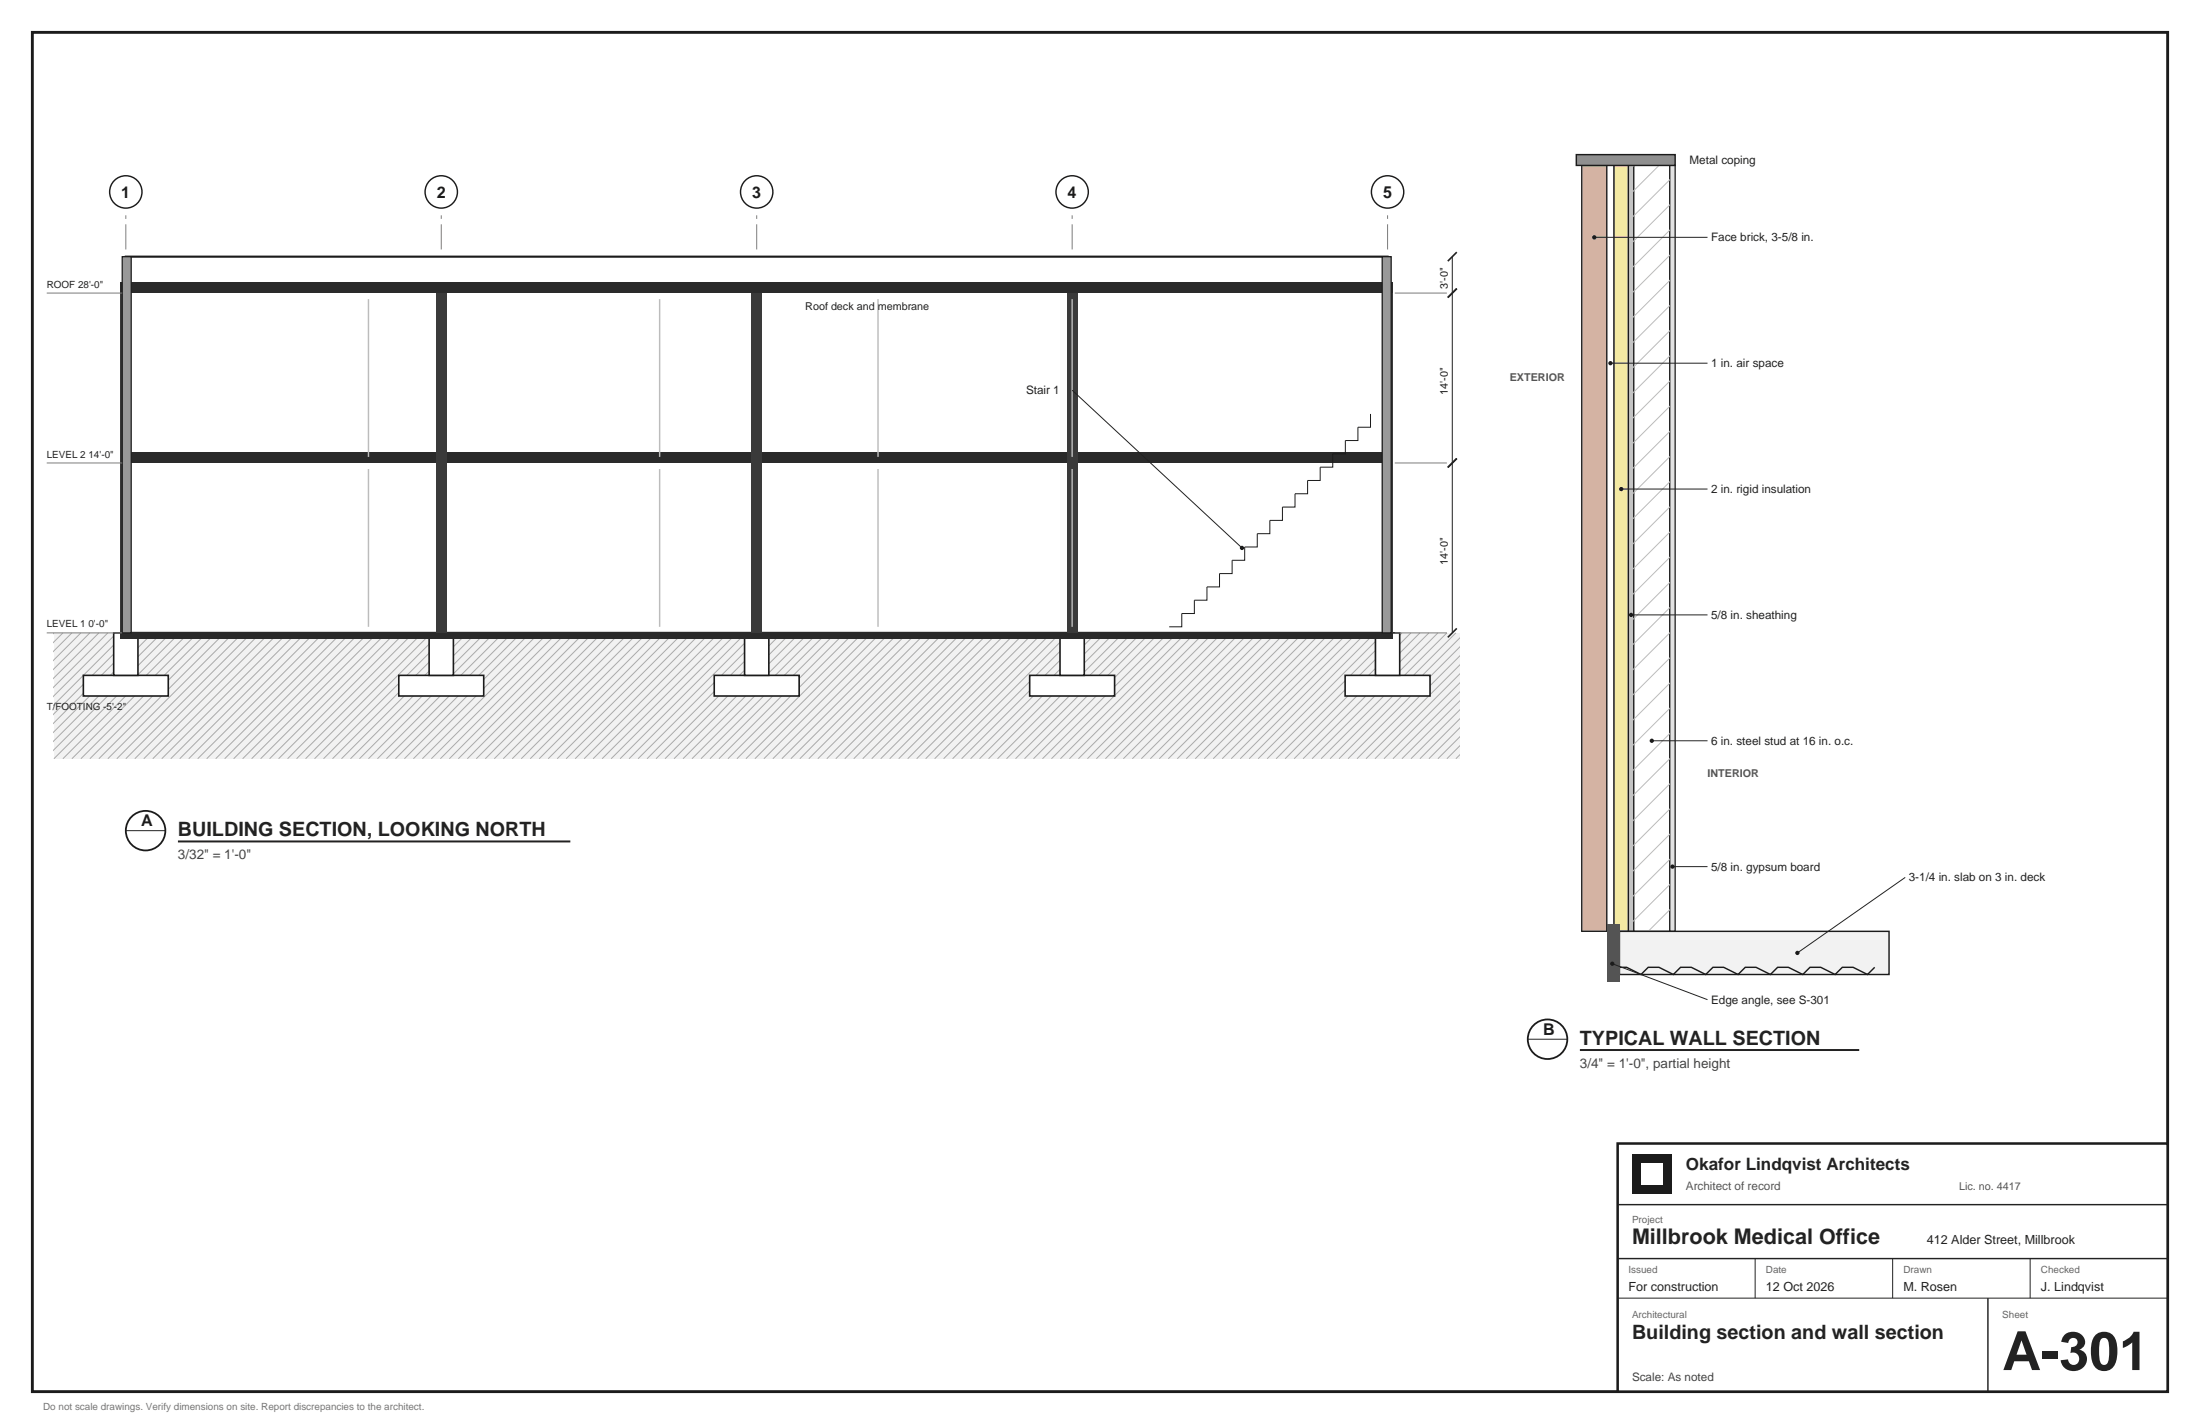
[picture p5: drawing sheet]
<svg xmlns="http://www.w3.org/2000/svg" width="432mm" height="279mm" viewBox="0 0 432 279" stroke-linecap="round" stroke-linejoin="round" font-family="sans-serif">
<path d="M6.3 6.4h419.1v266.6h-419.1z" fill="none" stroke="#1b1b1b" stroke-width=".56"/>
<path d="M10.6 124.2h275.9v24.7h-275.9z" fill="#f2f2f2"/>
<g fill="none" stroke="#aaa" stroke-width=".2">
<path d="M10.6 124.2h-.1M12.3 124.2l-1.8 1.8M14.1 124.2l-3.6 3.6M15.9 124.2l-5.4 5.3M17.6 124.2l-7.1 7.1M19.4 124.2l-8.9 8.8M21.2 124.2l-10.7 10.6M22.9 124.2l-12.4 12.4M24.7 124.2l-14.2 14.1M26.5 124.2l-16 15.9M28.2 124.2l-17.7 17.7M30 124.2l-19.5 19.4"/>
<path d="M31.8 124.2l-21.3 21.2M33.5 124.2l-23 23M35.3 124.2l-24.7 24.7M37 124.2l-24.7 24.7M38.8 124.2l-24.7 24.7M40.6 124.2l-24.7 24.7M42.3 124.2l-24.7 24.7M44.1 124.2l-24.7 24.7M45.9 124.2l-24.7 24.7M47.6 124.2l-24.7 24.7M49.4 124.2l-24.7 24.7M51.2 124.2l-24.7 24.7"/>
<path d="M52.9 124.2l-24.7 24.7M54.7 124.2l-24.7 24.7M56.4 124.2l-24.7 24.7M58.2 124.2l-24.7 24.7M60 124.2l-24.7 24.7M61.7 124.2l-24.7 24.7M63.5 124.2l-24.7 24.7M65.3 124.2l-24.7 24.7M67 124.2l-24.7 24.7M68.8 124.2l-24.7 24.7M70.6 124.2l-24.7 24.7M72.3 124.2l-24.7 24.7"/>
<path d="M74.1 124.2l-24.7 24.7M75.8 124.2l-24.6 24.7M77.6 124.2l-24.7 24.7M79.4 124.2l-24.7 24.7M81.1 124.2l-24.7 24.7M82.9 124.2l-24.7 24.7M84.7 124.2l-24.7 24.7M86.4 124.2l-24.7 24.7M88.2 124.2l-24.7 24.7M90 124.2l-24.7 24.7M91.7 124.2l-24.7 24.7M93.5 124.2l-24.7 24.7"/>
<path d="M95.2 124.2l-24.6 24.7M97 124.2l-24.7 24.7M98.8 124.2l-24.7 24.7M100.5 124.2l-24.7 24.7M102.3 124.2l-24.7 24.7M104.1 124.2l-24.7 24.7M105.8 124.2l-24.7 24.7M107.6 124.2l-24.7 24.7M109.4 124.2l-24.7 24.7M111.1 124.2l-24.7 24.7M112.9 124.2l-24.7 24.7M114.7 124.2l-24.7 24.7"/>
<path d="M116.4 124.2l-24.7 24.7M118.2 124.2l-24.7 24.7M119.9 124.2l-24.7 24.7M121.7 124.2l-24.7 24.7M123.5 124.2l-24.7 24.7M125.2 124.2l-24.7 24.7M127 124.2l-24.7 24.7M128.8 124.2l-24.7 24.7M130.5 124.2l-24.7 24.7M132.3 124.2l-24.7 24.7M134.1 124.2l-24.7 24.7M135.8 124.2l-24.7 24.7"/>
<path d="M137.6 124.2l-24.7 24.7M139.3 124.2l-24.6 24.7M141.1 124.2l-24.7 24.7M142.9 124.2l-24.7 24.7M144.6 124.2l-24.7 24.7M146.4 124.2l-24.7 24.7M148.2 124.2l-24.7 24.7M149.9 124.2l-24.7 24.7M151.7 124.2l-24.7 24.7M153.5 124.2l-24.7 24.7M155.2 124.2l-24.7 24.7M157 124.2l-24.7 24.7"/>
<path d="M158.7 124.2l-24.6 24.7M160.5 124.2l-24.7 24.7M162.3 124.2l-24.7 24.7M164 124.2l-24.7 24.7M165.8 124.2l-24.7 24.7M167.6 124.2l-24.7 24.7M169.3 124.2l-24.7 24.7M171.1 124.2l-24.7 24.7M172.9 124.2l-24.7 24.7M174.6 124.2l-24.7 24.7M176.4 124.2l-24.7 24.7M178.2 124.2l-24.7 24.7"/>
<path d="M179.9 124.2l-24.7 24.7M181.7 124.2l-24.7 24.7M183.4 124.2l-24.7 24.7M185.2 124.2l-24.7 24.7M187 124.2l-24.7 24.7M188.7 124.2l-24.7 24.7M190.5 124.2l-24.7 24.7M192.3 124.2l-24.7 24.7M194 124.2l-24.7 24.7M195.8 124.2l-24.7 24.7M197.6 124.2l-24.7 24.7M199.3 124.2l-24.7 24.7"/>
<path d="M201.1 124.2l-24.7 24.7M202.8 124.2l-24.6 24.7M204.6 124.2l-24.7 24.7M206.4 124.2l-24.7 24.7M208.1 124.2l-24.7 24.7M209.9 124.2l-24.7 24.7M211.7 124.2l-24.7 24.7M213.4 124.2l-24.7 24.7M215.2 124.2l-24.7 24.7M217 124.2l-24.7 24.7M218.7 124.2l-24.7 24.7M220.5 124.2l-24.7 24.7"/>
<path d="M222.2 124.2l-24.6 24.7M224 124.2l-24.7 24.7M225.8 124.2l-24.7 24.7M227.5 124.2l-24.7 24.7M229.3 124.2l-24.7 24.7M231.1 124.2l-24.7 24.7M232.8 124.2l-24.7 24.7M234.6 124.2l-24.7 24.7M236.4 124.2l-24.7 24.7M238.1 124.2l-24.7 24.7M239.9 124.2l-24.7 24.7M241.7 124.2l-24.7 24.7"/>
<path d="M243.4 124.2l-24.7 24.7M245.2 124.2l-24.7 24.7M246.9 124.2l-24.7 24.7M248.7 124.2l-24.7 24.7M250.5 124.2l-24.7 24.7M252.2 124.2l-24.7 24.7M254 124.2l-24.7 24.7M255.8 124.2l-24.7 24.7M257.5 124.2l-24.7 24.7M259.3 124.2l-24.7 24.7M261.1 124.2l-24.7 24.7M262.8 124.2l-24.7 24.7"/>
<path d="M264.6 124.2l-24.7 24.7M266.3 124.2l-24.6 24.7M268.1 124.2l-24.7 24.7M269.9 124.2l-24.7 24.7M271.6 124.2l-24.7 24.7M273.4 124.2l-24.7 24.7M275.2 124.2l-24.7 24.7M276.9 124.2l-24.7 24.7M278.7 124.2l-24.7 24.7M280.5 124.2l-24.7 24.7M282.2 124.2l-24.7 24.7M284 124.2l-24.7 24.7"/>
<path d="M285.8 124.2l-24.7 24.7M286.5 125.2l-23.7 23.7M286.5 127l-21.9 21.9M286.5 128.7l-20.2 20.2M286.5 130.5l-18.4 18.4M286.5 132.2l-16.6 16.7M286.5 134l-14.9 14.9M286.5 135.8l-13.1 13.1M286.5 137.5l-11.3 11.4M286.5 139.3l-9.6 9.6M286.5 141.1l-7.8 7.8M286.5 142.8l-6 6.1"/>
<path d="M286.5 144.6l-4.3 4.3M286.5 146.4l-2.5 2.5M286.5 148.1l-.7 .8"/>
</g>
<g fill="#fff" stroke="#1b1b1b" stroke-width=".32">
<path d="M16.4 132.5h16.6v4.1h-16.6z"/>
<path d="M22.3 124.2h4.8v8.3h-4.8z"/>
<path d="M78.3 132.5h16.6v4.1h-16.6z"/>
<path d="M84.2 124.2h4.8v8.3h-4.8z"/>
<path d="M140.2 132.5h16.7v4.1h-16.7z"/>
<path d="M146.1 124.2h4.8v8.3h-4.8z"/>
<path d="M202.1 132.5h16.7v4.1h-16.7z"/>
<path d="M208.1 124.2h4.7v8.3h-4.7z"/>
<path d="M264 132.5h16.7v4.1h-16.7z"/>
<path d="M270 124.2h4.7v8.3h-4.7z"/>
</g>
<path d="M24.7 50.4h247.6v73.8h-247.6z" fill="#fff" stroke="#1b1b1b" stroke-width=".42"/>
<g fill="#2a2a2a">
<path d="M23.6 124.2h249.8v1.2h-249.8z"/>
<path d="M23.6 88.7h249.8v2.1h-249.8z"/>
<path d="M23.6 55.4h249.8v2.1h-249.8z"/>
</g>
<g fill="#3a3a3a">
<path d="M23.6 57.5h2.2v66.7h-2.2z"/>
<path d="M85.5 57.5h2.2v66.7h-2.2z"/>
<path d="M147.5 57.5h2.1v66.7h-2.1z"/>
<path d="M209.4 57.5h2.1v66.7h-2.1z"/>
<path d="M271.3 57.5h2.1v66.7h-2.1z"/>
</g>
<g fill="#999" stroke="#1b1b1b" stroke-width=".25">
<path d="M24 50.4h1.8v73.8h-1.8z"/>
<path d="M271.3 50.4h1.7v73.8h-1.7z"/>
</g>
<path d="M72.3 58.7v30.9M129.5 58.7v30.9M172.3 58.7v30.9M210.4 58.7v30.9M72.3 92v31M129.5 92v31M172.3 92v31M210.4 92v31" fill="none" stroke="#bcbcbc" stroke-width=".28"/>
<path d="M269 81.2v2.6h-2.5v2.6h-2.4v2.6l-2.5 .1v2.6h-2.5v2.6h-2.5v2.6h-2.4v2.6h-2.5v2.6h-2.5v2.6h-2.4v2.6h-2.5v2.6h-2.5v2.6h-2.4v2.7h-2.5v2.6h-2.5v2.6h-2.4v2.6h-2.5" fill="none" stroke="#1b1b1b" stroke-width=".2"/>
<path d="M285 50.4v73.8" fill="none" stroke="#222" stroke-width=".2"/>
<path d="M285.9 56.6l-1.7 1.8M285.9 49.5l-1.7 1.7M285.9 90l-1.7 1.7M285.9 123.3l-1.7 1.8" fill="none" stroke="#222" stroke-width=".32"/>
<path d="M9.2 57.5h14.8M273.8 57.5h10.2M9.2 90.8h14.8M273.8 90.8h10.2M9.2 124.2h14.8M273.8 124.2h10.2" fill="none" stroke="#7d7d7d" stroke-width=".2"/>
<path d="M24.7 48.9v-7.7" fill="none" stroke="#7d7d7d" stroke-width=".2" stroke-dasharray="4.9 1.1 .7 1.1" stroke-linecap="butt"/>
<circle cx="24.7" cy="37.7" r="3.2" fill="#fff" stroke="#1b1b1b" stroke-width=".28"/>
<path d="M86.6 48.9v-7.7" fill="none" stroke="#7d7d7d" stroke-width=".2" stroke-dasharray="4.9 1.1 .7 1.1" stroke-linecap="butt"/>
<circle cx="86.6" cy="37.7" r="3.2" fill="#fff" stroke="#1b1b1b" stroke-width=".28"/>
<path d="M148.5 48.9v-7.7" fill="none" stroke="#7d7d7d" stroke-width=".2" stroke-dasharray="4.9 1.1 .7 1.1" stroke-linecap="butt"/>
<circle cx="148.5" cy="37.7" r="3.2" fill="#fff" stroke="#1b1b1b" stroke-width=".28"/>
<path d="M210.4 48.9v-7.7" fill="none" stroke="#7d7d7d" stroke-width=".2" stroke-dasharray="4.9 1.1 .7 1.1" stroke-linecap="butt"/>
<circle cx="210.4" cy="37.7" r="3.2" fill="#fff" stroke="#1b1b1b" stroke-width=".28"/>
<path d="M272.3 48.9v-7.7" fill="none" stroke="#7d7d7d" stroke-width=".2" stroke-dasharray="4.9 1.1 .7 1.1" stroke-linecap="butt"/>
<circle cx="272.3" cy="37.7" r="3.2" fill="#fff" stroke="#1b1b1b" stroke-width=".28"/>
<path d="M210.4 76.6l33.4 30.9" fill="none" stroke="#222" stroke-width=".2"/>
<circle cx="243.8" cy="107.5" r=".42" fill="#1b1b1b"/>
<circle cx="28.6" cy="163" r="3.9" fill="none" stroke="#1b1b1b" stroke-width=".35"/>
<path d="M24.7 163h7.8" fill="none" stroke="#222" stroke-width=".2"/>
<path d="M34.9 165.1h77" fill="none" stroke="#222" stroke-width=".39"/>
<path d="M310.4 32.5h5v150.2h-5z" fill="#d4b3a3" stroke="#1b1b1b" stroke-width=".25"/>
<path d="M315.4 32.5h1.4v150.2h-1.4z" fill="#fff" stroke="#1b1b1b" stroke-width=".25"/>
<path d="M316.8 32.5h2.8v150.2h-2.8z" fill="#f3e9a3" stroke="#1b1b1b" stroke-width=".25"/>
<path d="M319.6 32.5h1.1v150.2h-1.1z" fill="#c4c4c4" stroke="#1b1b1b" stroke-width=".25"/>
<path d="M320.7 32.5h7v150.2h-7z" fill="#fff" stroke="#1b1b1b" stroke-width=".25"/>
<path d="M327.7 32.5h1.1v150.2h-1.1z" fill="#e2e2e2" stroke="#1b1b1b" stroke-width=".25"/>
<g fill="none" stroke="#bbb" stroke-width=".2">
<path d="M320.7 32.5h-.1M325.6 32.5l-5 4.9M327.8 35.2l-7.2 7.2M327.8 40.2l-7.2 7.1M327.8 45.1l-7.2 7.2M327.8 50l-7.2 7.2M327.8 55l-7.2 7.1M327.8 59.9l-7.2 7.2M327.8 64.9l-7.2 7.1M327.8 69.8l-7.2 7.2M327.8 74.7l-7.2 7.2M327.8 79.7l-7.2 7.1"/>
<path d="M327.8 84.6l-7.2 7.2M327.8 89.6l-7.2 7.1M327.8 94.5l-7.2 7.2M327.8 99.4l-7.2 7.2M327.8 104.4l-7.2 7.1M327.8 109.3l-7.2 7.2M327.8 114.3l-7.2 7.1M327.8 119.2l-7.2 7.1M327.8 124.1l-7.2 7.2M327.8 129.1l-7.2 7.1M327.8 134l-7.2 7.2M327.8 138.9l-7.2 7.2"/>
<path d="M327.8 143.9l-7.2 7.1M327.8 148.8l-7.2 7.2M327.8 153.8l-7.2 7.1M327.8 158.7l-7.2 7.2M327.8 163.6l-7.2 7.2M327.8 168.6l-7.2 7.1M327.8 173.5l-7.2 7.2M327.8 178.5l-4.3 4.2"/>
</g>
<path d="M317.9 182.7h52.9v8.5h-52.9z" fill="#f2f2f2" stroke="#1b1b1b" stroke-width=".28"/>
<path d="M317.9 189.8h1.4l2.8 1.4 1.4-1.4h2.1l2.8 1.4 1.4-1.4h2.2l2.8 1.4 1.4-1.4h2.1l2.8 1.4 1.4-1.4h2.2l2.8 1.4 1.4-1.4h2.1l2.8 1.4 1.4-1.4h2.2l2.8 1.4 1.4-1.4h2.1l2.8 1.4 1.4-1.4" fill="none" stroke="#1b1b1b" stroke-width=".28"/>
<path d="M315.4 181.3h2.5v11.3h-2.5z" fill="#555"/>
<path d="M309.4 30.3h19.4v2.2h-19.4z" fill="#8f8f8f" stroke="#1b1b1b" stroke-width=".28"/>
<path d="M312.9 46.6h22.2" fill="none" stroke="#222" stroke-width=".2"/>
<circle cx="312.9" cy="46.6" r=".42" fill="#1b1b1b"/>
<path d="M316.1 71.3h19" fill="none" stroke="#222" stroke-width=".2"/>
<circle cx="316.1" cy="71.3" r=".42" fill="#1b1b1b"/>
<path d="M318.2 96h16.9" fill="none" stroke="#222" stroke-width=".2"/>
<circle cx="318.2" cy="96" r=".42" fill="#1b1b1b"/>
<path d="M320.1 120.7h15" fill="none" stroke="#222" stroke-width=".2"/>
<circle cx="320.1" cy="120.6" r=".42" fill="#1b1b1b"/>
<path d="M324.2 145.3h10.9" fill="none" stroke="#222" stroke-width=".2"/>
<circle cx="324.2" cy="145.3" r=".42" fill="#1b1b1b"/>
<path d="M328.3 170h6.8" fill="none" stroke="#222" stroke-width=".2"/>
<circle cx="328.3" cy="170" r=".42" fill="#1b1b1b"/>
<path d="M373.9 172.2l-21.1 14.8" fill="none" stroke="#222" stroke-width=".2"/>
<circle cx="352.8" cy="187" r=".42" fill="#1b1b1b"/>
<path d="M316.4 189.1l18.7 7" fill="none" stroke="#222" stroke-width=".2"/>
<circle cx="316.4" cy="189.1" r=".42" fill="#1b1b1b"/>
<circle cx="303.7" cy="203.9" r="3.9" fill="none" stroke="#1b1b1b" stroke-width=".35"/>
<path d="M299.9 203.9h7.7" fill="none" stroke="#222" stroke-width=".2"/>
<path d="M310.1 206h54.8" fill="none" stroke="#222" stroke-width=".39"/>
<path d="M317.5 224.4h107.9v48.6h-107.9z" fill="#fff" stroke="#1b1b1b" stroke-width=".49"/>
<path d="M317.5 236.4h107.9" fill="none" stroke="#222" stroke-width=".28"/>
<path d="M320.3 226.5h7.8v7.7h-7.8z" fill="#1b1b1b"/>
<path d="M322.1 228.2h4.2v4.3h-4.2z" fill="#fff"/>
<path d="M317.5 246.9h107.9M390.2 254.7v18.3" fill="none" stroke="#222" stroke-width=".28"/>
<path d="M317.5 254.7h107.9M344.5 246.9v7.8M371.5 246.9v7.8M398.5 246.9v7.8" fill="none" stroke="#222" stroke-width=".2"/>
<text font-size="10.6" fill="#222" x="393" y="268.8">A-301</text>
<text font-size="4.2" fill="#222" x="320.3" y="244.1">Millbrook Medical Office</text>
<g font-size="3.9" fill="#222">
<text x="34.9" y="164">BUILDING SECTION, LOOKING NORTH</text>
<text x="310.1" y="205">TYPICAL WALL SECTION</text>
<text x="320.3" y="262.8">Building section and wall section</text>
</g>
<text font-size="3.4" fill="#222" x="330.9" y="229.7">Okafor Lindqvist Architects</text>
<g font-size="3.2" fill="#1b1b1b">
<text x="23.8" y="38.8">1</text>
<text x="85.7" y="38.8">2</text>
<text x="147.6" y="38.8">3</text>
<text x="209.5" y="38.8">4</text>
<text x="271.5" y="38.8">5</text>
<text x="27.7" y="162.1">A</text>
<text x="302.9" y="203">B</text>
</g>
<g font-size="2.6" fill="#444">
<text x="34.9" y="168.6">3/32&quot; = 1'-0&quot;</text>
<text x="310.1" y="209.5">3/4&quot; = 1'-0&quot;, partial height</text>
</g>
<g font-size="2.5" fill="#222">
<text x="378.2" y="244.1">412 Alder Street, Millbrook</text>
<text x="319.6" y="253.3">For construction</text>
<text x="346.6" y="253.3">12 Oct 2026</text>
<text x="373.6" y="253.3">M. Rosen</text>
<text x="400.6" y="253.3">J. Lindqvist</text>
</g>
<g font-size="2.3" fill="#222">
<text x="331.6" y="32.1">Metal coping</text>
<text x="335.8" y="47.3">Face brick, 3-5/8 in.</text>
<text x="201.4" y="77.3">Stair 1</text>
<text x="335.8" y="72">1 in. air space</text>
<text x="335.8" y="96.7">2 in. rigid insulation</text>
<text x="335.8" y="121.4">5/8 in. sheathing</text>
<text x="335.8" y="146.1">6 in. steel stud at 16 in. o.c.</text>
<text x="335.8" y="170.8">5/8 in. gypsum board</text>
<text x="374.6" y="172.9">3-1/4 in. slab on 3 in. deck</text>
<text x="335.8" y="196.9">Edge angle, see S-301</text>
</g>
<text font-size="2.3" fill="#555" x="330.9" y="233.5">Architect of record</text>
<text font-size="2.3" fill="#444" x="320.3" y="270.9">Scale: As noted</text>
<g font-size="2.1" fill="#1b1b1b">
<text x="284.2" y="56.7" transform="rotate(-90 284.2 56.7)">3'-0&quot;</text>
<text x="284.2" y="77.5" transform="rotate(-90 284.2 77.5)">14'-0&quot;</text>
<text x="284.2" y="110.8" transform="rotate(-90 284.2 110.8)">14'-0&quot;</text>
</g>
<text font-size="2.1" fill="#222" x="158" y="60.8">Roof deck and membrane</text>
<g font-size="2.1" fill="#555">
<text x="296.3" y="74.8">EXTERIOR</text>
<text x="335.1" y="152.4">INTERIOR</text>
<text x="384.5" y="233.5">Lic. no. 4417</text>
</g>
<g font-size="1.9" fill="#222">
<text x="9.2" y="56.4">ROOF 28'-0&quot;</text>
<text x="9.2" y="89.8">LEVEL 2 14'-0&quot;</text>
<text x="9.2" y="123.1">LEVEL 1 0'-0&quot;</text>
<text x="9.2" y="139.4">T/FOOTING -5'-2&quot;</text>
</g>
<g font-size="1.9" fill="#666">
<text x="320.3" y="239.9">Project</text>
<text x="319.6" y="249.8">Issued</text>
<text x="346.6" y="249.8">Date</text>
<text x="373.6" y="249.8">Drawn</text>
<text x="400.6" y="249.8">Checked</text>
<text x="320.3" y="258.6">Architectural</text>
<text x="393" y="258.6">Sheet</text>
</g>
<text font-size="1.9" fill="#777" x="8.5" y="276.6">Do not scale drawings. Verify dimensions on site. Report discrepancies to the architect.</text>
</svg>
